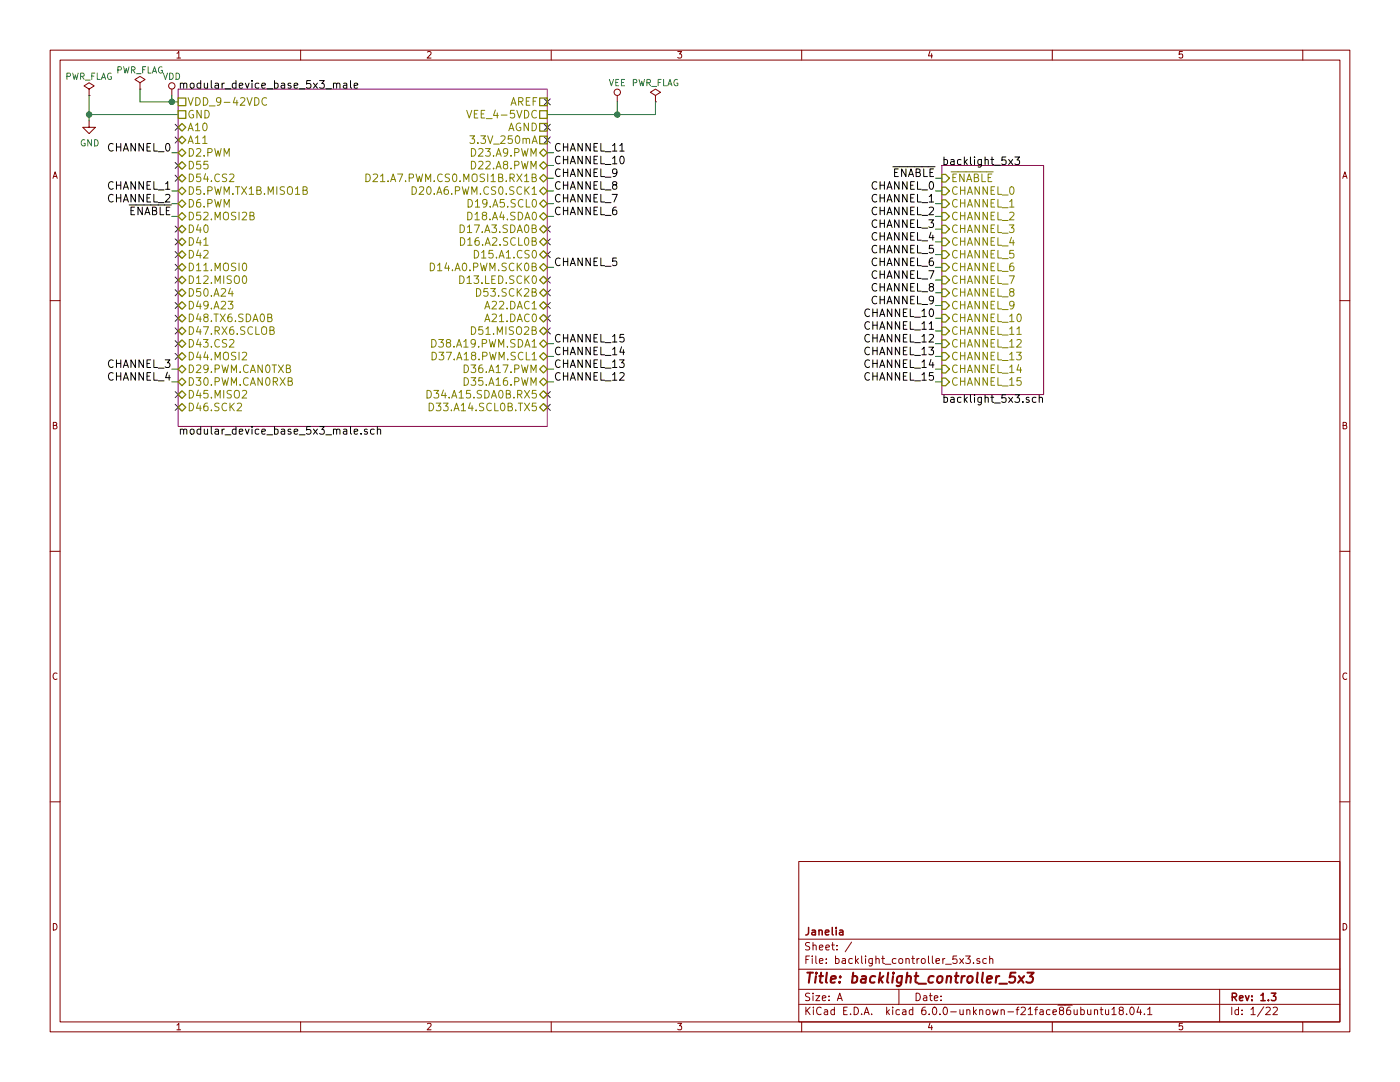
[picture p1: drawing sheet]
<svg xmlns="http://www.w3.org/2000/svg" width="279mm" height="216mm" viewBox="0 0 279 216" stroke-linecap="round" stroke-linejoin="round" font-family="sans-serif">
<g fill="none" stroke="#840000" stroke-width=".2">
<path d="M10 10h259.4v195.9h-259.4zM12 12h255.4v191.9h-255.4zM17.8 17.8l1-.7-1-.6-1 .6 1 .7v1.3M17.8 19.1h.1M27.9 16.5l1.1-.6-1.1-.7-1 .7 1 .6v1.3M27.9 17.8h.1M34.3 17.8v1.3M60 10v2M110 10v2M123.2 19.1v1.2M130.8 19.1l1-.7-1-.6-1 .6 1 .7v1.2M160 10v2"/>
<path d="M210 10v2M260 10v2M17.8 24.1v1.3h1.2l-1.2 1.3-1.3-1.3h1.3M130.8 20.3h.1M10 60h2M267.4 60h2M10 110h2M267.4 110h2M10 160h2M267.4 160h2M159.4 171.9h108v32h-108zM159.4 197.4h108"/>
<path d="M159.4 193.4h108M159.4 187.4h108M167.1 199.7l.5-1.5 .5 1.5M167.2 199.2h.8M170 188l-1.3 1.9M179.4 197.4v3M191.5 191.3l.8 1M192.3 191.3l-.8 1M192.7 190.8h.9l-.5 .5 .5 .2v.6l-.2 .2-.7-.2M194.3 192.1v.2M195.5 191.3h-.4l-.2 .2 .1 .2 .5 .1v.4h-.6M196.8 191.3h-.4l-.3 .2 .1 .6 .2 .2 .4-.1"/>
<path d="M197.5 191.4l.2-.1h.4v1M197.5 190.8v1.5M243.4 197.4v6.5M60 203.9v2M110 203.9v2M159.4 200.4h108M160 203.9v2M210 203.9v2M217 201.5v.8a.39 .39 0 0 0 .7 0M217.7 201.5v1M218.4 201.6l.2-.1h.4v1M218.4 201.5v1"/>
<path d="M219.6 201.5h.5M219.8 201v1.3l.3 .2M220.6 201.5l.1 .9 .4 .1 .2-.2M221.3 201.5v1M221.9 201.4l.4-.4v1.5M221.9 202.5h.9M223.6 201.6l-.3-.3 .3-.3 .5 .1v.4a.52 .52 0 0 0-.7 .2 .52 .52 0 0 0 .1 .7l.4 .1 .2-.2 .1-.4-.3-.3M224.8 202.3v.2M225.7 201h.1a.8 .8 0 0 1 .6 .7 .8 .8 0 0 1-.6 .8 1 1 0 0 1-.1-1.5zM227.3 200.9l-.4 1.1h.9M227.6 201.5v1M228.4 202.3v.2"/>
<path d="M229 201.4l.5-.4v1.5M229 202.5h.9M252.7 201.1l.5-.1 .3 .4-.9 1.1h.9M254.1 201.1l.6-.1 .2 .4-.9 1.1h.9M260 203.9v2"/>
<circle cx="34.3" cy="17.1" r=".63"/>
<circle cx="123.2" cy="18.4" r=".63"/>
</g>
<path d="M167.6 185.6h.5l.1 1M168.2 185.9l-.5 .1-.2 .2 .2 .4 .5-.1M253.7 198.2h.9l-.5 .6 .5 .1v.6l-.2 .2-.7-.2" fill="none" stroke="#840000" stroke-width=".3"/>
<path d="M202.7 194.1h-1l-.2 .9 .3-.2 .7 .1 .1 .3-.2 .7-.3 .2h-.4l-.3-.2M203.4 194.8l.8 1.3M204.4 194.8l-1.2 1.3M205.1 194.1h1.2l-.8 .7a.52 .52 0 0 1 .7 .4l-.1 .5-.2 .3-.8 .1-.3-.2" fill="none" stroke="#840000" stroke-width=".41"/>
<g fill="none" stroke="#008400" stroke-width=".2">
<path d="M17.8 19.1v5M27.9 17.8v2.5h7.7M34.3 19.1v1.2M17.8 22.9h17.8M34.3 38.1h1.3M34.3 30.5h1.3M109.2 35.6h1.3M109.2 38.1h1.3M109.2 30.5h1.3M109.2 33h1.3M123.2 20.3v2.6M130.8 20.3v2.6h-21.6"/>
<path d="M186.7 35.6h1.3M186.7 38.1h1.3M34.3 40.6h1.3M34.3 43.2h1.3M109.2 40.6h1.3M109.2 43.2h1.3M109.2 53.3h1.3M186.7 40.6h1.3M186.7 43.2h1.3M186.7 45.7h1.3M186.7 48.3h1.3M186.7 50.8h1.3"/>
<path d="M186.7 53.3h1.3M186.7 55.9h1.3M186.7 58.4h1.3M34.3 73.7h1.3M34.3 76.2h1.3M109.2 68.6h1.3M109.2 71.1h1.3M109.2 73.7h1.3M109.2 76.2h1.3M186.7 61h1.3M186.7 63.5h1.3M186.7 66h1.3"/>
<path d="M186.7 68.6h1.3M186.7 71.1h1.3M186.7 73.7h1.3M186.7 76.2h1.3"/>
</g>
<g fill="none" stroke="#000" stroke-width=".2">
<path d="M67.2 16.8l.2-.2 .4 .1v.9M68.6 16.7h.6v.9M69.2 16.9l-.5 .1-.2 .2 .2 .4 .5-.1M70 16.1v1.3l.2 .2M70.7 17.1l.7-.2-.1-.2-.4-.1-.2 .2v.7h.6M123.7 30.1h.9M201.3 31.8l.8 1M202.1 31.8l-.8 1M202.5 31.3h1l-.5 .6 .4 .1v.7l-.2 .1-.7-.1M205.4 79.3h-.4l-.2 .2 .1 .2 .5 .2v.3h-.6M206.8 79.3h-.5l-.3 .3 .2 .6h.6M207.4 79.4l.2-.1h.4l.1 1"/>
<path d="M207.4 78.8v1.5M70.7 86.1l.7-.1-.1-.3-.4-.1-.2 .2v.8h.6M72.1 86.5v.1M73.3 85.7l-.4-.1-.2 .2 .1 .3 .5 .1v.4h-.6M74.7 85.7l-.5-.1-.3 .3 .2 .7h.6M75.3 85.8l.2-.2 .4 .1 .1 .9M75.3 85.1v1.5"/>
</g>
<path d="M35.6 17.8h73.6v67.3h-73.6zM188 33h20.3v45.7h-20.3z" fill="none" stroke="#840084" stroke-width=".2"/>
<g fill="none" stroke="#848400" stroke-width=".25">
<path d="M35.6 19.6h1.5v1.5h-1.5zM107.7 19.6h1.5v1.5h-1.5zM35.6 22.1h1.5v1.5h-1.5zM35.6 25.4l.7-.8 .8 .8-.8 .8zM35.6 30.5l.7-.8 .8 .8-.8 .7zM35.6 33l.7-.7 .8 .7-.8 .8zM35.6 35.6l.7-.8 .8 .8-.8 .7zM35.6 38.1l.7-.8 .8 .8-.8 .8zM36.3 27.2l.8 .7-.8 .8-.7-.8zM107.7 30.5l.8-.8 .7 .8-.7 .7zM107.7 27.2h1.5v1.5h-1.5zM107.7 35.6l.8-.8 .7 .8-.7 .7z"/>
<path d="M107.7 22.1h1.5v1.5h-1.5zM107.7 24.6h1.5v1.6h-1.5zM108.5 37.3l.7 .8-.7 .8-.8-.8zM108.5 32.3l.7 .7-.7 .8-.8-.8zM188 37.3h.7l.8 .8-.8 .8h-.7zM188 39.9h.7l.8 .7-.8 .8h-.7zM188 34.8h.7l.8 .8-.8 .7h-.7zM35.6 40.6l.7-.7 .8 .7-.8 .8zM35.6 43.2l.7-.8 .8 .8-.8 .7zM35.6 45.7l.7-.7 .8 .7-.8 .8zM35.6 48.3l.7-.8 .8 .8-.8 .7zM35.6 50.8l.7-.8 .8 .8-.8 .8z"/>
<path d="M35.6 53.3l.7-.7 .8 .7-.8 .8zM35.6 55.9l.7-.8 .8 .8-.8 .7zM35.6 58.4l.7-.7 .8 .7-.8 .8zM107.7 40.6l.8-.7 .7 .7-.7 .8zM107.7 45.7l.8-.7 .7 .7-.7 .8zM107.7 48.3l.8-.8 .7 .8-.7 .7zM107.7 53.3l.8-.7 .7 .7-.7 .8zM107.7 43.2l.8-.8 .7 .8-.7 .7zM107.7 58.4l.8-.7 .7 .7-.7 .8zM108.5 55.1l.7 .8-.7 .7-.8-.7zM108.5 50l.7 .8-.7 .8-.8-.8zM188 42.4h.7l.8 .8-.8 .7h-.7z"/>
<path d="M188 45h.7l.8 .7-.8 .8h-.7zM188 47.5h.7l.8 .8-.8 .7h-.7zM188 50h.7l.8 .8-.8 .8h-.7zM188 52.6h.7l.8 .7-.8 .8h-.7zM188 55.1h.7l.8 .8-.8 .7h-.7zM188 57.7h.7l.8 .7-.8 .8h-.7zM35.6 61l.7-.8 .8 .8-.8 .7zM35.6 63.5l.7-.8 .8 .8-.8 .8zM35.6 66l.7-.7 .8 .7-.8 .8zM35.6 68.6l.7-.8 .8 .8-.8 .7zM35.6 71.1l.7-.7 .8 .7-.8 .8zM35.6 73.7l.7-.8 .8 .8-.8 .7z"/>
<path d="M35.6 76.2l.7-.8 .8 .8-.8 .8zM35.6 78.7l.7-.7 .8 .7-.8 .8zM107.7 71.1l.8-.7 .7 .7-.7 .8zM107.7 76.2l.8-.8 .7 .8-.7 .8zM107.7 63.5l.8-.8 .7 .8-.7 .8zM107.7 66l.8-.7 .7 .7-.7 .8zM107.7 68.6l.8-.8 .7 .8-.7 .7zM108.5 72.9l.7 .8-.7 .7-.8-.7zM108.5 78l.7 .7-.7 .8-.8-.8zM108.5 60.2l.7 .8-.7 .7-.8-.7zM188 60.2h.7l.8 .8-.8 .7h-.7zM188 62.7h.7l.8 .8-.8 .8h-.7z"/>
<path d="M188 65.3h.7l.8 .7-.8 .8h-.7zM188 67.8h.7l.8 .8-.8 .7h-.7zM188 70.4h.7l.8 .7-.8 .8h-.7zM188 72.9h.7l.8 .8-.8 .7h-.7zM188 75.4h.7l.8 .8-.8 .8h-.7zM35.6 81.3l.7-.8 .8 .8-.8 .7zM107.7 81.3l.8-.8 .7 .8-.7 .7z"/>
</g>
<g fill="none" stroke="#848400" stroke-width=".2">
<path d="M53.2 19.6a.7 .7 0 0 0-.9 .6 .7 .7 0 0 0 .9 .7M45.8 34.8l.6-.1 .2 .1 .1 .4-1 1h1M60.5 38l.7-.2v-.4l-.7-.1v1.5h.6l.2-.2v-.3l-.3-.3M73 34.7a.77 .77 0 0 1 .9 .8 .77 .77 0 0 1-.9 .7zM82.2 37.3a.77 .77 0 0 1 .9 .7 .77 .77 0 0 1-.9 .8zM93.1 22l.5 1.5 .6-1.5M93.4 39.8a.77 .77 0 0 1 .9 .8 .77 .77 0 0 1-.9 .7zM93.8 27.1h.9l-.5 .6h.4l.1 .3-.1 .5-.6 .1-.2-.1M46 57.5l-.4 1.1h1M46.3 58.1v1M48.5 52.6l.2-.1a.83 .83 0 0 1 .6 .6 .83 .83 0 0 1-.3 .8l-.1 .1a.84 .84 0 0 1-.4-1.4zM48.5 55.2l.2-.2a.83 .83 0 0 1 .6 .7 .83 .83 0 0 1-.3 .8l-.1 .1a.84 .84 0 0 1-.4-1.4z"/>
<path d="M49.9 43.1l.7-.2v-.4l-.7-.2v1.6h.6l.2-.2v-.3l-.3-.3M85.9 52.5a.77 .77 0 0 1 .9 .8 .77 .77 0 0 1-.9 .7zM91.7 55a.77 .77 0 0 1 .9 .8 .77 .77 0 0 1-.9 .8zM91.8 44.9a.77 .77 0 0 1 .9 .7 .77 .77 0 0 1-.9 .8zM91.9 47.4a.77 .77 0 0 1 .9 .8 .77 .77 0 0 1-.9 .7zM93.3 42.3a.77 .77 0 0 1 .9 .8 .77 .77 0 0 1-.9 .8zM94.7 50a.77 .77 0 0 1 .8 .7 .77 .77 0 0 1-.8 .8zM95.1 57.6a.77 .77 0 0 1 .9 .7 .77 .77 0 0 1-.9 .8zM45.5 60.1h1l-.5 .6 .4 .1v.7l-.2 .1h-.5l-.2-.1M45.8 67.9l.6-.2 .2 .2 .1 .3-1 1.1h1M48.4 70.4l.5-.1 .2 .1 .1 .3-.9 1.1h.9M48.4 78l.5-.1 .2 .1 .1 .3-.9 1.1h.9"/>
<path d="M53.4 63.4l.8-.2v-.4l-.8-.1v1.5h.6l.2-.2 .1-.3-.4-.3M53.9 65.9l.7-.1v-.5l-.7-.1v1.5h.6l.2-.1v-.4l-.3-.3M57.5 76.1l.7-.2v-.4l-.7-.1v1.5h.6l.2-.2 .1-.3-.4-.3M85.2 77.9a.77 .77 0 0 1 .9 .8 .77 .77 0 0 1-.9 .7zM86.2 67.7a.77 .77 0 0 1 .9 .8 .77 .77 0 0 1-.9 .8zM86.2 70.3a.77 .77 0 0 1 .9 .7 .77 .77 0 0 1-.9 .8zM92.6 72.8a.77 .77 0 0 1 .9 .8 .77 .77 0 0 1-.9 .7zM92.6 75.4a.77 .77 0 0 1 .9 .7 .77 .77 0 0 1-.9 .8zM94.1 65.2a.77 .77 0 0 1 .9 .8 .77 .77 0 0 1-.9 .7zM202.9 66.7h.9M47.3 80.6l.6-.2 .2 .2 .1 .3-.9 1.1h.9M85.6 80.4a.77 .77 0 0 1 .9 .8 .77 .77 0 0 1-.9 .8z"/>
</g>
<g fill="#008400" stroke="#008400" stroke-width=".25">
<circle cx="34.3" cy="20.3" r=".51"/>
<circle cx="17.8" cy="22.9" r=".51"/>
<circle cx="123.2" cy="22.9" r=".51"/>
</g>
<g fill="none" stroke="#000084" stroke-width=".2">
<path d="M108.6 19.7l1.2 1.2M109.8 19.7l-1.2 1.2M35 24.8l1.2 1.2M35 27.3l1.2 1.2M35 32.4l1.2 1.2M35 35l1.2 1.2M36.2 24.8l-1.2 1.2M36.2 27.3l-1.2 1.2M36.2 32.4l-1.2 1.2M36.2 35l-1.2 1.2M108.6 24.8l1.2 1.2M108.6 27.3l1.2 1.2"/>
<path d="M109.8 24.8l-1.2 1.2M109.8 27.3l-1.2 1.2M35 45.1l1.2 1.2M35 47.7l1.2 1.2M35 50.2l1.2 1.2M35 52.7l1.2 1.2M35 55.3l1.2 1.2M35 57.8l1.2 1.2M36.2 45.1l-1.2 1.2M36.2 47.7l-1.2 1.2M36.2 50.2l-1.2 1.2M36.2 52.7l-1.2 1.2"/>
<path d="M36.2 55.3l-1.2 1.2M36.2 57.8l-1.2 1.2M108.6 45.1l1.2 1.2M108.6 47.7l1.2 1.2M108.6 50.2l1.2 1.2M108.6 55.3l1.2 1.2M108.6 57.8l1.2 1.2M109.8 45.1l-1.2 1.2M109.8 47.7l-1.2 1.2M109.8 50.2l-1.2 1.2M109.8 55.3l-1.2 1.2M109.8 57.8l-1.2 1.2"/>
<path d="M35 60.4l1.2 1.2M35 62.9l1.2 1.2M35 65.4l1.2 1.2M35 68l1.2 1.2M35 70.5l1.2 1.2M35 78.1l1.2 1.2M36.2 60.4l-1.2 1.2M36.2 62.9l-1.2 1.2M36.2 65.4l-1.2 1.2M36.2 68l-1.2 1.2M36.2 70.5l-1.2 1.2M36.2 78.1l-1.2 1.2"/>
<path d="M108.6 60.4l1.2 1.2M108.6 62.9l1.2 1.2M108.6 65.4l1.2 1.2M108.6 78.1l1.2 1.2M109.8 60.4l-1.2 1.2M109.8 62.9l-1.2 1.2M109.8 65.4l-1.2 1.2M109.8 78.1l-1.2 1.2M35 80.7l1.2 1.2M36.2 80.7l-1.2 1.2M108.6 80.7l1.2 1.2M109.8 80.7l-1.2 1.2"/>
</g>
<text font-size="2.8" fill="#840000" x="160.4" y="196.2">Title: backlight_controller_5x3</text>
<g font-size="2.1">
<text x="35.6" y="17.7">modular_device_base_5x3_male</text>
<text x="21.6" y="30.2">CHANNEL_0</text>
<text x="110.5" y="30.2">CHANNEL_11</text>
<text x="110.5" y="32.8">CHANNEL_10</text>
<text x="110.5" y="35.3">CHANNEL_9</text>
<text x="178" y="35.3">ENABLE</text>
<text x="188" y="32.9">backlight_5x3</text>
<text x="21.6" y="37.8">CHANNEL_1</text>
<text x="21.6" y="40.4">CHANNEL_2</text>
<text x="110.5" y="40.4">CHANNEL_7</text>
<text x="110.5" y="37.8">CHANNEL_8</text>
<text x="174" y="37.8">CHANNEL_0</text>
<text x="174" y="40.4">CHANNEL_1</text>
<text x="25.6" y="42.9">ENABLE</text>
<text x="110.5" y="42.9">CHANNEL_6</text>
<text x="174" y="42.9">CHANNEL_2</text>
<text x="174" y="45.5">CHANNEL_3</text>
<text x="110.5" y="53.1">CHANNEL_5</text>
<text x="174" y="48">CHANNEL_4</text>
<text x="174" y="50.5">CHANNEL_5</text>
<text x="174" y="53.1">CHANNEL_6</text>
<text x="174" y="55.6">CHANNEL_7</text>
<text x="174" y="58.2">CHANNEL_8</text>
<text x="172.8" y="63.2">CHANNEL_10</text>
<text x="172.8" y="65.8">CHANNEL_11</text>
<text x="174" y="60.7">CHANNEL_9</text>
<text x="110.5" y="68.3">CHANNEL_15</text>
<text x="110.5" y="70.9">CHANNEL_14</text>
<text x="172.8" y="68.3">CHANNEL_12</text>
<text x="172.8" y="70.9">CHANNEL_13</text>
<text x="21.6" y="73.4">CHANNEL_3</text>
<text x="21.6" y="75.9">CHANNEL_4</text>
<text x="110.5" y="73.4">CHANNEL_13</text>
<text x="110.5" y="75.9">CHANNEL_12</text>
<text x="172.8" y="73.4">CHANNEL_14</text>
<text x="172.8" y="75.9">CHANNEL_15</text>
<text x="188" y="80.4">backlight_5x3.sch</text>
<text x="35.6" y="86.7">modular_device_base_5x3_male.sch</text>
</g>
<g font-size="2.1" fill="#848400">
<text x="37.3" y="21.1">VDD_9-42VDC</text>
<text x="37.3" y="23.6">GND</text>
<text x="94.5" y="23.6">VEE_4-5VDC</text>
<text x="101.7" y="21.1">AREF</text>
<text x="37.3" y="26.2">A10</text>
<text x="37.3" y="28.7">A11</text>
<text x="94.9" y="28.7">3.3V_250mA</text>
<text x="101.2" y="26.2">AGND</text>
<text x="37.3" y="31.2">D2.PWM</text>
<text x="37.3" y="33.8">D55</text>
<text x="94.5" y="33.8">D22.A8.PWM</text>
<text x="94.5" y="31.2">D23.A9.PWM</text>
<text x="37.3" y="36.3">D54.CS2</text>
<text x="37.3" y="38.9">D5.PWM.TX1B.MISO1B</text>
<text x="37.3" y="41.4">D6.PWM</text>
<text x="74.8" y="36.3">D21.A7.PWM.CS0.MOSI1B.RX1B</text>
<text x="83.5" y="38.9">D20.A6.PWM.CS0.SCK1</text>
<text x="94.2" y="41.4">D19.A5.SCL0</text>
<text x="189.7" y="38.9">CHANNEL_0</text>
<text x="189.7" y="41.4">CHANNEL_1</text>
<text x="189.7" y="36.3">ENABLE</text>
<text x="37.3" y="43.9">D52.MOSI2B</text>
<text x="37.3" y="46.5">D40</text>
<text x="92.5" y="46.5">D17.A3.SDA0B</text>
<text x="94" y="43.9">D18.A4.SDA0</text>
<text x="189.7" y="43.9">CHANNEL_2</text>
<text x="189.7" y="46.5">CHANNEL_3</text>
<text x="37.3" y="49">D41</text>
<text x="37.3" y="51.6">D42</text>
<text x="92.7" y="49">D16.A2.SCL0B</text>
<text x="95.5" y="51.6">D15.A1.CS0</text>
<text x="189.7" y="49">CHANNEL_4</text>
<text x="189.7" y="51.6">CHANNEL_5</text>
<text x="37.3" y="54.1">D11.MOSI0</text>
<text x="37.3" y="56.6">D12.MISO0</text>
<text x="37.3" y="59.2">D50.A24</text>
<text x="86.7" y="54.1">D14.A0.PWM.SCK0B</text>
<text x="92.5" y="56.6">D13.LED.SCK0</text>
<text x="95.8" y="59.2">D53.SCK2B</text>
<text x="189.7" y="54.1">CHANNEL_6</text>
<text x="189.7" y="56.6">CHANNEL_7</text>
<text x="189.7" y="59.2">CHANNEL_8</text>
<text x="37.3" y="61.7">D49.A23</text>
<text x="37.3" y="64.3">D48.TX6.SDA0B</text>
<text x="97.2" y="61.7">A22.DAC1</text>
<text x="97.2" y="64.3">A21.DAC0</text>
<text x="189.7" y="61.7">CHANNEL_9</text>
<text x="189.7" y="64.3">CHANNEL_10</text>
<text x="37.3" y="66.8">D47.RX6.SCLOB</text>
<text x="37.3" y="69.3">D43.CS2</text>
<text x="37.3" y="71.9">D44.MOSI2</text>
<text x="87" y="69.3">D38.A19.PWM.SDA1</text>
<text x="87.3" y="71.9">D37.A18.PWM.SCL1</text>
<text x="94.8" y="66.8">D51.MISO2B</text>
<text x="189.7" y="66.8">CHANNEL_11</text>
<text x="189.7" y="69.3">CHANNEL_12</text>
<text x="189.7" y="71.9">CHANNEL_13</text>
<text x="37.3" y="74.4">D29.PWM.CAN0TXB</text>
<text x="37.3" y="77">D30.PWM.CAN0RXB</text>
<text x="93.3" y="74.4">D36.A17.PWM</text>
<text x="93.3" y="77">D35.A16.PWM</text>
<text x="189.7" y="74.4">CHANNEL_14</text>
<text x="189.7" y="77">CHANNEL_15</text>
<text x="37.3" y="79.5">D45.MISO2</text>
<text x="37.3" y="82">D46.SCK2</text>
<text x="86.6" y="79.5">D34.A15.SDA0B.RX5</text>
<text x="87" y="82">D33.A14.SCL0B.TX5</text>
</g>
<g font-size="2.1" fill="#840000">
<text x="160.4" y="189.6">Sheet: /</text>
<text x="160.4" y="186.6">Janelia</text>
<text x="160.4" y="192.3">File: backlight_controller_5x3.sch</text>
<text x="160.4" y="202.5">KiCad E.D.A. kicad 6.0.0-unknown-f21face86ubuntu18.04.1</text>
<text x="160.4" y="199.7">Size: A</text>
<text x="182.4" y="199.7">Date:</text>
<text x="245.4" y="199.7">Rev: 1.3</text>
<text x="245.4" y="202.5">Id: 1/22</text>
</g>
<g font-size="1.8" fill="#840000">
<text x="35" y="11.6">1</text>
<text x="85" y="11.6">2</text>
<text x="135" y="11.6">3</text>
<text x="185" y="11.6">4</text>
<text x="235" y="11.6">5</text>
<text x="10.4" y="35.6">A</text>
<text x="267.8" y="35.6">A</text>
<text x="10.4" y="85.6">B</text>
<text x="267.8" y="85.6">B</text>
<text x="10.4" y="135.6">C</text>
<text x="267.8" y="135.6">C</text>
<text x="10.4" y="185.6">D</text>
<text x="267.8" y="185.6">D</text>
<text x="35" y="205.5">1</text>
<text x="85" y="205.5">2</text>
<text x="135" y="205.5">3</text>
<text x="185" y="205.5">4</text>
<text x="235" y="205.5">5</text>
</g>
<g font-size="1.8" fill="#008484">
<text x="12.8" y="15.9">PWR_FLAG</text>
<text x="23" y="14.7">PWR_FLAG</text>
<text x="32.4" y="15.9">VDD</text>
<text x="121.4" y="17.2">VEE PWR_FLAG</text>
<text x="16" y="29.2">GND</text>
</g>
</svg>
